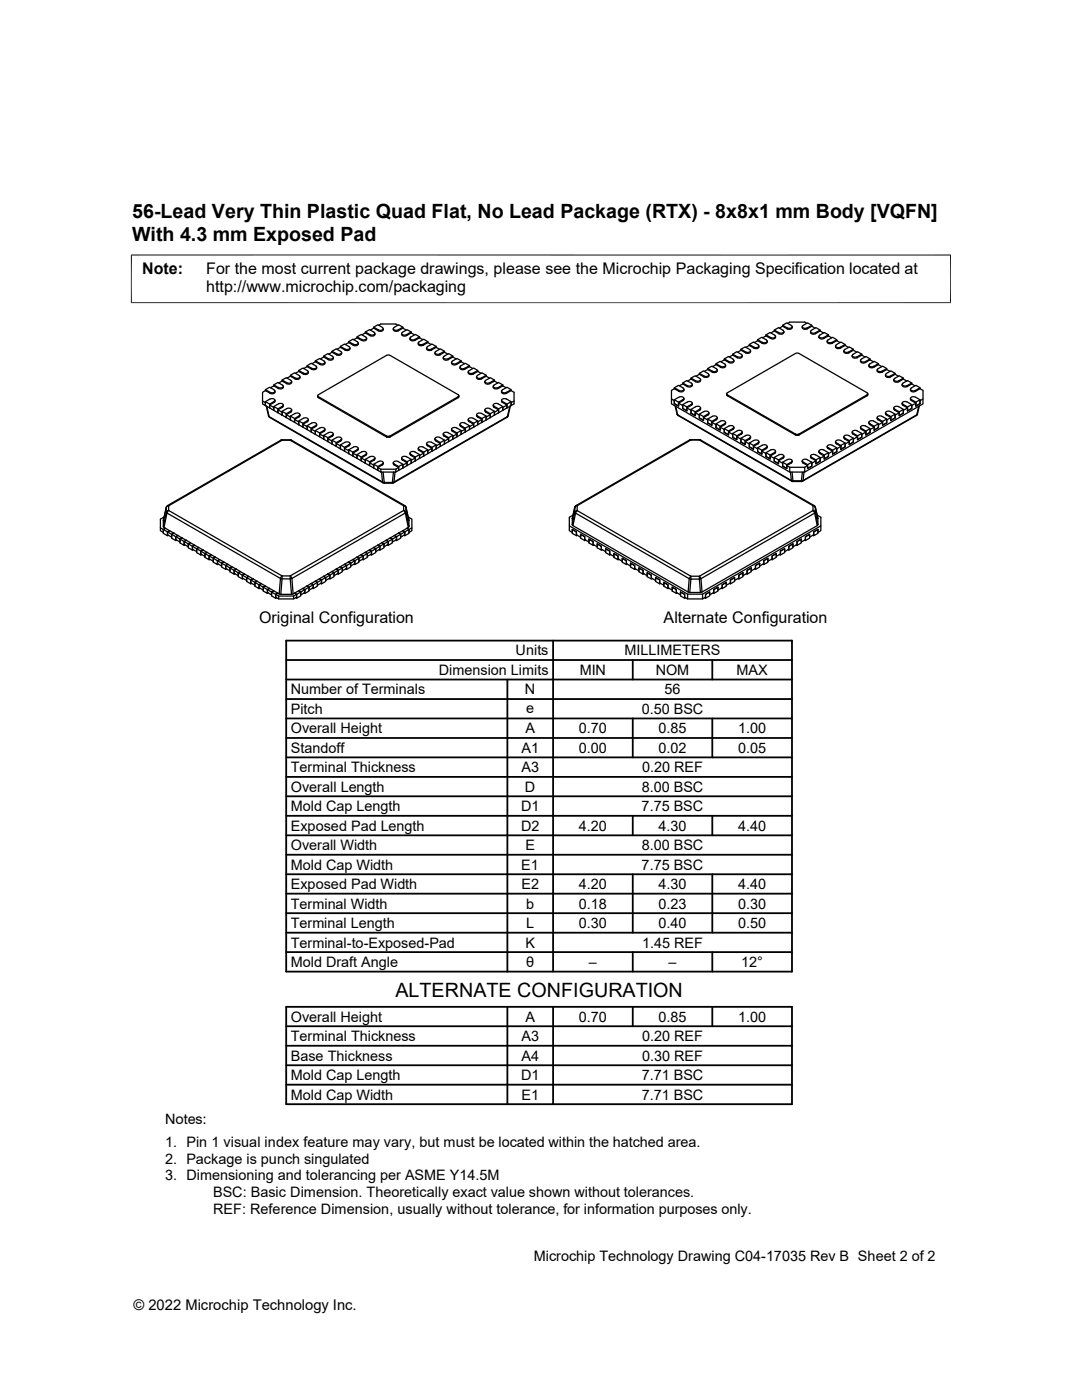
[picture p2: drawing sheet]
<svg xmlns="http://www.w3.org/2000/svg" width="216mm" height="279mm" viewBox="0 0 216 279" stroke-linecap="round" stroke-linejoin="round" font-family="sans-serif">
<g fill="none" stroke="#000" stroke-width=".25">
<path d="M53 78l.9 .5M53 77.8l.9 .5v.2M53 78l-.6 .3v1.7M53.9 79.7a.57 .57 0 0 1 .9 .3l-.1 .1M53.9 79.6l-.9 .6v.7M54.6 77v-.2l.9-.5 .9 .6a.35 .35 0 0 1 .1 .4 .35 .35 0 0 1-.5 .1l-.4-.1M54.6 76.8l.9 .5v.2l-.9-.5M54.6 77l-.6 .4M54.7 77.8a.35 .35 0 0 1 .1 .5 .35 .35 0 0 1-.5 .1l-.4-.1M54.7 77.8l-.9-.5-.8 .5v.2M54.9 79.9l-.2 .4M54.9 78.1a.6 .6 0 0 1-.4 .5 .6 .6 0 0 1-.6-.1"/>
<path d="M56.3 76.1l.9 .5M56.3 76.1l-.7 .3M56.3 76.1v-.3l.8-.4 .9 .5a.36 .36 0 0 1 .1 .5 .36 .36 0 0 1-.5 .1l-.4-.1M56.3 75.8l.9 .6v.2M56.5 77.1a.58 .58 0 0 1-.3 .5 .58 .58 0 0 1-.6-.1M58 75.1v-.2l.8-.5 .9 .5a.36 .36 0 0 1 .1 .5 .36 .36 0 0 1-.5 .1l-.4-.1M58 74.9l.9 .5v.2M58 75.1l-.7 .4M58 75.1l.9 .5M58.2 76.3a.63 .63 0 0 1-1 .3M58.2 76.1v.2M59.6 74.1l-.7 .4"/>
<path d="M59.6 74.1v-.2l.9-.5 .9 .6a.36 .36 0 0 1 0 .5 .36 .36 0 0 1-.5 0l-.4-.1M59.6 73.9l.9 .6v.2l-.9-.6M59.9 75.2a.58 .58 0 0 1-.4 .5 .58 .58 0 0 1-.6-.1M61.3 73.2v-.2l.8-.5 .9 .5a.35 .35 0 0 1 .1 .5 .35 .35 0 0 1-.5 .1l-.4-.1M61.3 73l.9 .5v.2M61.3 73.2l-.7 .4M61.3 73.2l.9 .5M61.5 74.2a.6 .6 0 0 1-.3 .5 .6 .6 0 0 1-.7-.1M62.9 72.2l-.6 .4M62.9 72.2l1 .5M62.9 72l1 .5v.2M63.2 73.3a.58 .58 0 0 1-.4 .5 .58 .58 0 0 1-.6-.1"/>
<path d="M63.4 79v.2M63.4 79.2l.1 .1M63.5 78.8l-.1 .2 .1 .1M63.5 79.2l13.7 7.8v.2l-13.7-7.8zM64.6 71.2v-.1l.8-.5 .9 .5a.35 .35 0 0 1 .1 .5 .35 .35 0 0 1-.5 .1l-.4-.1M64.6 71.1l.9 .5v.2l-.9-.6M64.6 71.2l-.7 .4M64.7 72.1a.35 .35 0 0 1 .1 .5 .35 .35 0 0 1-.5 0l-.4-.1M64.7 72.1l-.9-.6-.9 .5v.2M64.9 72.3a.6 .6 0 0 1-.4 .5 .6 .6 0 0 1-.6-.1M66.3 70.3l-.7 .4M66.3 70.3v-.2l.8-.5 .9 .5a.36 .36 0 0 1 .1 .5 .36 .36 0 0 1-.5 .1l-.4-.1"/>
<path d="M66.3 70.1l.9 .5v.2l-.9-.5M66.5 71.3a.58 .58 0 0 1-.3 .6 .58 .58 0 0 1-.7-.1M67.9 69.3l-.7 .4M67.9 69.3v-.2l.8-.4 1 .5a.36 .36 0 0 1 0 .5 .36 .36 0 0 1-.4 .1l-.4-.1M67.9 69.1l.9 .6v.2M67.9 69.3l.9 .5M68.2 70.6a.63 .63 0 0 1-1 .2M68.2 70.4v.2M69.6 68.4l-.7 .3M69.6 68.4v-.2l.8-.5 .9 .5a.36 .36 0 0 1 .1 .5 .36 .36 0 0 1-.5 .1l-.4-.1M69.6 68.4l.9 .5M69.6 68.2l.9 .5v.2"/>
<path d="M69.8 69.4a.58 .58 0 0 1-.3 .6 .58 .58 0 0 1-.6-.2M71.2 67.4l-.6 .4M71.2 67.4v-.2l.9-.5 .9 .6a.35 .35 0 0 1 .1 .5 .35 .35 0 0 1-.5 0l-.4-.1M71.2 67.2l1 .6v.1l-1-.5M71.5 68.5a.6 .6 0 0 1-.4 .5 .6 .6 0 0 1-.6-.1M72.9 66.4l-.7 .4M72.9 66.4l.9 .6M72.9 66.3l.9 .5v.2M73.2 67.5a.58 .58 0 0 1-.4 .5 .58 .58 0 0 1-.6-.1M74.6 65.5l-.7 .4M74.6 65.5v-.2l.8-.5 .9 .5a.36 .36 0 0 1 .1 .5 .36 .36 0 0 1-.5 .1l-.4-.1M74.6 65.3l.9 .5v.2l-.9-.5"/>
<path d="M74.6 66.3a.35 .35 0 0 1 .1 .5 .35 .35 0 0 1-.5 .1l-.4-.1M74.7 66.3l-1-.5-.8 .5v.1M74.8 66.5a.6 .6 0 0 1-.3 .6 .6 .6 0 0 1-.7-.1M75.6 64.9l.4-.2h3l.4 .2M76.5 65.6a.58 .58 0 0 1-.4 .5 .58 .58 0 0 1-.6-.1M77.1 70.9h.7M77.2 70.9l-13.7 7.9M77.8 70.9l13.6 7.9M78.5 65.6a.6 .6 0 0 0 .3 .5 .6 .6 0 0 0 .7-.1M78.6 65.3l.9-.5 .9 .5v.2M78.7 65.4a.35 .35 0 0 0-.1 .5 .35 .35 0 0 0 .5 0l.4-.1M80.1 66.5a.58 .58 0 0 0 .4 .6 .58 .58 0 0 0 .6-.1"/>
<path d="M80.4 65.5l.6 .4M80.4 65.3l-.9 .5v.2M80.4 65.5l-.9 .5M81.8 67.5a.6 .6 0 0 0 .4 .5 .6 .6 0 0 0 .6-.1M82 66.4l.7 .4M82 66.3l-.9 .5v.2M82 66.4v-.1l-.8-.5-.9 .5a.35 .35 0 0 0-.1 .5 .35 .35 0 0 0 .5 .1l.4-.1M82 66.4l-.9 .6M83.5 68.5a.58 .58 0 0 0 .3 .5 .58 .58 0 0 0 .6-.1M83.7 67.4l.7 .4M83.7 67.2l-.9 .6v.1M83.7 67.4v-.2l-.8-.5-.9 .6-.2 .2a.63 .63 0 0 0 1 .2"/>
<path d="M83.7 67.4l-.9 .5M85.1 69.4v.2M85.1 69.6a.63 .63 0 0 0 1 .3M85.4 68.4l.6 .3M85.4 68.2l-.9 .5v.2M85.4 68.4v-.2l-.9-.5-1 .8a.63 .63 0 0 0 .9 .2M85.4 68.4l-.9 .5M86.8 70.4a.58 .58 0 0 0 .3 .5 .58 .58 0 0 0 .7-.1M87 69.3l.7 .4M87 69.1l-.9 .6v.2M87 69.3v-.2l-.8-.4-.9 .5-.2 .2a.63 .63 0 0 0 1 .3M87 69.3l-.9 .5"/>
<path d="M88.4 71.3a.6 .6 0 0 0 .4 .6 .6 .6 0 0 0 .6-.1M88.6 71.1l.9-.5 .9 .5v.1M88.6 71.1a.35 .35 0 0 0-.1 .5 .35 .35 0 0 0 .5 .1l.4-.1M88.7 70.3l.7 .4M88.7 70.1l-.9 .5v.2l.9-.5M88.7 70.3v-.2l-.8-.5-.9 .5a.35 .35 0 0 0-.1 .5 .35 .35 0 0 0 .5 .1l.4-.1M90.1 72.3a.58 .58 0 0 0 .4 .5 .58 .58 0 0 0 .6-.1M90.3 72.1a.35 .35 0 0 0-.1 .5 .35 .35 0 0 0 .5 0l.4-.1M90.3 72.1l.9-.6 .8 .5v.2M90.4 71.2l.6 .4M90.4 71.1l-1 .5v.2M90.4 71.2l-1 .6"/>
<path d="M91.4 78.8l.2 .2-.2 .1M91.6 79l-.2 .3M91.8 73.3v.1M91.8 73.4a.63 .63 0 0 0 1 .3M92 72.2l.7 .4M92 72l-.9 .5v.2M92 72.2l-.9 .5M93.4 74.2a.58 .58 0 0 0 .4 .5 .58 .58 0 0 0 .6-.1M93.7 73.2l.6 .4M93.7 73l-.9 .5v.2M93.7 73.2v-.2l-.9-.5-.9 .5-.1 .3a.63 .63 0 0 0 1 .2M93.7 73.2l-.9 .5"/>
<path d="M95.1 75.2a.6 .6 0 0 0 .3 .5 .6 .6 0 0 0 .7-.1M95.3 74.9l.9-.5 .8 .5v.2M95.3 75a.35 .35 0 0 0-.1 .4 .35 .35 0 0 0 .5 .1l.4-.1M95.3 74.1l.7 .4M95.3 73.9l-.9 .6v.2l.9-.6M95.3 74.1v-.2l-.8-.5-.9 .6a.35 .35 0 0 0-.1 .5 .35 .35 0 0 0 .5 0l.4-.1M96.8 76.1a.58 .58 0 0 0 .3 .6 .58 .58 0 0 0 .6-.1M97 75.1l.7 .4M97 74.9l-.9 .5v.2M97 75.1l-.9 .5M98.4 77.1a.6 .6 0 0 0 .4 .5 .6 .6 0 0 0 .6-.1M98.7 76.1l.6 .3"/>
<path d="M98.7 75.8l-1 .6v.2M98.7 76.1v-.3l-.9-.4-.9 .5a.35 .35 0 0 0-.1 .5 .35 .35 0 0 0 .5 .1l.4-.1M98.7 76.1l-1 .5M100.1 78.1a.58 .58 0 0 0 .3 .5 .58 .58 0 0 0 .6-.1M100.1 79.9l.1 .4M100.3 77l.7 .4M100.3 76.8l-.9 .5v.2M100.3 77v-.2l-.8-.5-.9 .6a.36 .36 0 0 0-.1 .4 .36 .36 0 0 0 .5 .1l.4-.1M100.3 77l-.9 .5M101 79.7a.58 .58 0 0 0-.9 .3l.1 .1M101.1 79.6l.9 .6v.7l-.8 .5M102 78l.6 .3v1.7"/>
<path d="M102 77.8l-.9 .5v.2M102 78v-.2l-.8-.5-1 .5a.36 .36 0 0 0 0 .5 .36 .36 0 0 0 .4 .1l.4-.1M102 78l-.9 .5M134.6 77.6l-.6 .3v1.7M134.6 77.4l.9 .5v.2M134.6 79.8l.8 .5M134.6 77.6l.9 .5M136.2 76.4l.9 .6v.2l-.9-.6M136.2 76.6l-.6 .4M136.2 76.6v-.2l.9-.5 .9 .6a.35 .35 0 0 1 .1 .5 .35 .35 0 0 1-.5 0l-.4-.1M136.3 79.7l.2-.2a.65 .65 0 0 0-1-.3l-.9 .6v.8M136.3 77.4a.35 .35 0 0 1 .1 .5 .35 .35 0 0 1-.5 .1l-.4-.1"/>
<path d="M136.3 77.4l-.9-.5-.8 .5v.2M136.5 77.7a.6 .6 0 0 1-.4 .5 .6 .6 0 0 1-.6-.1M136.5 79.5l-.2 .4M137.9 75.6l-.7 .5M137.9 75.5l.9 .5v.2M137.9 75.6v-.1l.8-.5 .9 .5a.36 .36 0 0 1 .1 .5 .36 .36 0 0 1-.5 .1l-.4-.1M137.9 75.6l.9 .6M138.1 76.7a.58 .58 0 0 1-.3 .5 .58 .58 0 0 1-.6-.1M139.6 74.7l-.7 .4M139.6 74.5l.9 .5v.2M139.6 74.7l.9 .5M139.8 75.9a.63 .63 0 0 1-1 .3"/>
<path d="M139.8 75.8v.1M141.2 73.7l-.7 .4M141.2 73.6l.9 .5v.2l-.9-.6M141.3 74.5l-.9-.5-.8 .5v.2M141.3 74.6a.35 .35 0 0 1 .1 .5 .35 .35 0 0 1-.5 0l-.4-.1M141.5 74.8a.58 .58 0 0 1-.4 .5 .58 .58 0 0 1-.6-.1M142.9 72.8l-.7 .4M142.9 72.6l.9 .5v.2l-.9-.5M142.9 72.8v-.2l.8-.5 .9 .5a.35 .35 0 0 1 .1 .5 .35 .35 0 0 1-.5 .1l-.4-.1M142.9 73.6a.35 .35 0 0 1 .1 .5 .35 .35 0 0 1-.5 .1l-.4-.1M143 73.6l-1-.5-.8 .5v.1M143.1 73.8a.6 .6 0 0 1-.3 .6 .6 .6 0 0 1-.7-.1"/>
<path d="M144.5 71.8l-.6 .4M144.5 71.6l1 .6v.1M144.5 71.8v-.2l.9-.5 .9 .6a.37 .37 0 0 1 0 .5 .37 .37 0 0 1-.4 .1l-.4-.1M144.5 71.8l1 .5M144.8 72.9a.58 .58 0 0 1-.4 .5 .58 .58 0 0 1-.6-.1M145 78.6v.2M145 78.8l.1 .2M145.1 78.8l-.1-.2 .1-.2 13.6-7.9h.5l13.8 7.9 .2 .2-.2 .2M145.1 78.8l13.6 7.8v.2l-13.6-7.8zM146.2 70.9l-.7 .3M146.2 70.7l.9 .5v.2M146.2 70.9v-.2l.8-.5 .9 .5a.35 .35 0 0 1 .1 .5 .35 .35 0 0 1-.5 .1l-.4-.1"/>
<path d="M146.2 70.9l.9 .5M146.4 72.1a.63 .63 0 0 1-.9 .2M146.5 71.9v.2M147.8 69.9l-.6 .4M147.8 69.7l1 .5v.2M147.8 69.9v-.2l.9-.5 .9 .6a.36 .36 0 0 1 .1 .5 .36 .36 0 0 1-.5 0l-.4-.1M147.8 69.9l1 .5M148.1 71a.58 .58 0 0 1-.3 .5 .58 .58 0 0 1-.7-.1M149.5 68.9l-.7 .4M149.5 68.7l.9 .6v.2M149.5 68.9v-.2l.8-.4 1 .5a.36 .36 0 0 1 0 .5 .36 .36 0 0 1-.4 .1l-.4-.1M149.5 68.9l.9 .6"/>
<path d="M149.8 70a.6 .6 0 0 1-.4 .5 .6 .6 0 0 1-.6-.1M151.2 68l-.7 .4M151.2 67.8l.9 .5v.2l-.9-.5M151.4 69a.58 .58 0 0 1-.3 .6 .58 .58 0 0 1-.6-.1M152.8 67l-.6 .4M152.8 66.8l1 .6v.1l-1-.5M152.8 67v-.2l.9-.4 .9 .5a.35 .35 0 0 1 .1 .5 .35 .35 0 0 1-.5 .1l-.4-.1M152.9 67.8a.35 .35 0 0 1 .1 .5 .35 .35 0 0 1-.5 .1l-.4-.1M152.9 67.8l-.9-.5-.8 .5v.2M153.1 68.1a.6 .6 0 0 1-.4 .5 .6 .6 0 0 1-.6-.1M154.5 66.1l-.7 .3M154.5 66.1l.9 .5"/>
<path d="M154.5 65.9l.9 .5v.2M154.7 67.1a.58 .58 0 0 1-.3 .6 .58 .58 0 0 1-.6-.2M156.2 65.1l-.7 .4M156.2 64.9l.9 .5v.2l-.9-.5M156.2 65.1v-.2l.8-.5 .9 .6a.35 .35 0 0 1 .1 .4 .35 .35 0 0 1-.5 .1l-.4-.1M156.2 65.9a.35 .35 0 0 1 .1 .5 .35 .35 0 0 1-.5 .1l-.4-.1M156.3 65.9l-1-.5-.8 .5v.2M156.4 66.4a.63 .63 0 0 1-1 .2M156.4 66.2v.2M157.2 64.5l.4-.2h3l.4 .2M158.1 65.2a.58 .58 0 0 1-.4 .5 .58 .58 0 0 1-.6-.1M160.1 65.2a.6 .6 0 0 0 .3 .5 .6 .6 0 0 0 .7-.1"/>
<path d="M161.7 66.2a.58 .58 0 0 0 .4 .5 .58 .58 0 0 0 .6-.1M161.9 65.9l.9-.5 .8 .5v.2M161.9 65.9l-.2 .3a.63 .63 0 0 0 1 .2M162 64.9l-.9 .5v.2l.9-.5M162 65.1v-.2l-.9-.5-.9 .6-.1 .2a.63 .63 0 0 0 1 .2M162 65.1l.6 .4M163.4 67.1v.2M163.4 67.3a.63 .63 0 0 0 1 .2M163.6 65.9l-.9 .5v.2M163.6 66.1l-.9 .5M163.6 66.1l.7 .3M165.1 68.1a.58 .58 0 0 0 .3 .5 .58 .58 0 0 0 .6-.1"/>
<path d="M165.3 66.8l-.9 .6v.1M165.3 67v-.2l-.8-.4-.9 .5-.2 .2a.63 .63 0 0 0 1 .3M165.3 67l-.9 .5M165.3 67l.7 .4M166.7 69a.6 .6 0 0 0 .4 .6 .6 .6 0 0 0 .6-.1M166.9 68.8l.9-.5 .8 .4v.2M166.9 68.8l-.2 .2a.63 .63 0 0 0 1 .3M167 67.8l-.9 .5v.2l.9-.5M167 68v-.2l-.9-.5-.9 .5a.35 .35 0 0 0-.1 .5 .35 .35 0 0 0 .5 .1l.4-.1M167 68l.6 .4M168.4 70a.58 .58 0 0 0 .3 .5 .58 .58 0 0 0 .7-.1M168.6 68.7l-.9 .6v.2"/>
<path d="M168.6 68.9l.7 .4M168.6 68.9l-.9 .6M170 71a.6 .6 0 0 0 .4 .5 .6 .6 0 0 0 .6-.1M170.3 69.9l.7 .4M170.3 69.7l-.9 .5v.2M170.3 69.9v-.2l-.8-.5-1.1 .8a.63 .63 0 0 0 1 .2M170.3 69.9l-.9 .5M171.7 71.9a.58 .58 0 0 0 .4 .6 .58 .58 0 0 0 .6-.2M172 70.9l.6 .3M172 70.7l-1 .5v.2M172 70.9v-.2l-.9-.5-.9 .5a.36 .36 0 0 0-.1 .5 .36 .36 0 0 0 .5 .1l.4-.1M172 70.9l-1 .5"/>
<path d="M173.2 78.6l-.2 .4M173.4 72.9v.2M173.4 73.1a.63 .63 0 0 0 .9 .2M173.6 71.8l.7 .4M173.6 71.6l-.9 .6v.1M173.6 71.8v-.2l-.8-.5-.9 .6a.36 .36 0 0 0-.1 .5 .36 .36 0 0 0 .5 .1l.4-.1M173.6 71.8l-.9 .5M175 73.8a.58 .58 0 0 0 .4 .6 .58 .58 0 0 0 .6-.1M175.3 72.8l.6 .4M175.3 72.6l-1 .5v.2M175.3 72.8v-.2l-.9-.5-.9 .5a.36 .36 0 0 0 0 .5 .36 .36 0 0 0 .4 .1l.4-.1M175.3 72.8l-1 .5"/>
<path d="M176.7 74.8a.6 .6 0 0 0 .3 .5 .6 .6 0 0 0 .7-.1M176.8 74.5l1-.5 .8 .5v.2M176.9 74.6a.35 .35 0 0 0-.1 .5 .35 .35 0 0 0 .5 0l.4-.1M176.9 73.7l.7 .4M176.9 73.6l-.9 .5v.2l.9-.6M176.9 73.7v-.1l-.8-.5-.9 .5a.35 .35 0 0 0-.1 .5 .35 .35 0 0 0 .5 .1l.4-.1M178.4 75.8a.58 .58 0 0 0 .3 .5 .58 .58 0 0 0 .6-.1M178.6 74.7l.7 .4M178.6 74.5l-.9 .5v.2M178.6 74.7l-.9 .5M180 76.7v.2M180 76.9a.63 .63 0 0 0 1 .2"/>
<path d="M180.3 75.6l.6 .5M180.3 75.5l-1 .5v.2M180.3 75.6v-.1l-.9-.5-.9 .5a.35 .35 0 0 0-.1 .5 .35 .35 0 0 0 .5 .1l.4-.1M180.3 75.6l-1 .6M181.7 77.7a.58 .58 0 0 0 .3 .5 .58 .58 0 0 0 .6-.1M181.7 79.5l.1 .4M181.8 79.9v-.2l1 .6M181.8 77.4l1-.5 .8 .5v.2M181.8 77.4a.35 .35 0 0 0 0 .5 .35 .35 0 0 0 .4 .1l.4-.1M181.8 79.9l1 .6v.5M181.9 76.6l.7 .4M181.9 76.4l-.9 .6v.2l.9-.6"/>
<path d="M181.9 76.6v-.2l-.8-.5-.9 .6a.36 .36 0 0 0-.1 .5 .36 .36 0 0 0 .5 0l.4-.1M182.6 79.3a.58 .58 0 0 0-.9 .3l.1 .1M182.7 79.2l.9 .6v.8l-.8 .4M183.6 77.6l.6 .3v1.7M183.6 79.8l-.8 .5v.7M183.6 77.4l-.9 .5v.2l.9-.5M52.4 80l.6 .3v.6l-.6-.3zM53 80.9l.8 .5v-.8l.9-.5v.2l-.9 .5v.6l.8 .5M53 80.2l.8 .4M53.1 81l.5 2M53.2 81.1l.5 2 22.6 13.1M53.6 83l.2 .3z"/>
<path d="M53.8 83.3l22.6 13.1M53.8 80.8l.8 .5v.6M54.6 81.1l.9 .5M55.5 81.8l.8 .5v.5M55.5 80.6l-.9 .5v.8M55.6 80.6a.57 .57 0 0 1 .9 .3l-.1 .2M56 87.8l-22.6 13.1M56.3 87.8h-.3M56.3 82.1l.8 .5M56.3 87.8h1.6M56.4 81.3l-.9 .5v.6l.8 .4M56.4 81.3v-.2l-.9 .5v.8l-.9-.5"/>
<path d="M56.5 80.8l-.1 .5M57.1 82.8l.9 .4v.6M57.9 87.9h-1.6l-22.6 13v1M57.9 87.8v.1M57.9 87.9l22.6 13M57.9 87.8h.2M58 83l.8 .5M58 82l.2-.2a.63 .63 0 0 0-1-.2l-.9 .5v.7M58 82.2v-.2l-.9 .6v.7l-.8-.5M58 82.2l-.9 .6v.5l.9 .5M58.1 87.8l-.2 .1M58.1 87.8l22.7 13.1"/>
<path d="M58.2 82l-.2 .2M58.2 81.8v.2M58.8 83.7l.8 .5v.6M59.6 84l.9 .5M59.7 83l.2-.2a.67 .67 0 0 0-1-.3l-.9 .5v.8M59.7 83.2v-.2l-.9 .5v.8l-.8-.5M59.7 83.2l-.9 .5v.6l.8 .5M59.9 82.8l-.2 .4M60.5 84.7l.8 .5v.5M61.3 85l.8 .4M61.3 83.9l.2-.2a.63 .63 0 0 0-1-.2l-.9 .5v.8M61.4 84.1l-.9 .6v.6l.8 .4"/>
<path d="M61.4 84.1v-.2l-.9 .6v.8l-.9-.5M61.5 83.7l-.2 .4M62.1 85.6l.8 .5v.6M62.9 86.7l.9 .5v-.8l.9-.5v.2l-.9 .5v.6l.8 .5M62.9 85.9l.9 .5M63 85.1l-.9 .5v.6l.8 .5M63 84.9l.2-.2a.65 .65 0 0 0-1-.3l-.9 .6v.7M63 85.1v-.2l-.9 .5v.8l-.8-.5M63.2 84.7l-.2 .4M63.8 86.6l.8 .5v.6M64.6 86.9l.8 .5M64.7 85.9l.1-.3a.65 .65 0 0 0-.9-.2l-1 .5v.8"/>
<path d="M64.9 85.6l-.2 .5M65.4 87.5l.9 .5v.6M65.5 86.4l-.9 .5v.8M65.5 86.4a.57 .57 0 0 1 1 .3l-.2 .1M66.3 88.6l.8 .5v-.8l.9-.5v.2l-.9 .5v.6l.8 .5M66.3 87.8l.8 .5M66.3 87l-.9 .5v.6l.9 .5M66.3 87v-.2l-.9 .6v.7l-.8-.4M66.5 86.6l-.2 .4M67.1 88.5l.8 .5v.6M67.9 88.8l.8 .5M68 87.8l.2-.3a.63 .63 0 0 0-1-.2l-.9 .5v.8"/>
<path d="M68.2 87.7l-.2 .3M68.2 87.5v.2M68.7 89.5l.9 .5v.5M68.8 88.3l-.9 .5v.8M68.9 88.3a.57 .57 0 0 1 .9 .3l-.1 .2M69.6 89.8l.8 .4M69.7 88.9v-.1l-1 .5v.7l-.8-.4M69.7 88.9l-1 .6v.5l.9 .5M69.8 88.5l-.1 .4M70.4 90.4l.8 .5v.6M71.2 91.5l.9 .5v-.8l.9-.5v.2l-.9 .5v.6l.8 .5M71.2 90.7l.9 .5"/>
<path d="M71.3 89.7l.2-.2a.63 .63 0 0 0-1-.3l-.9 .6v.7M71.3 89.9l-.9 .5v.6l.8 .5M71.3 89.9v-.2l-.9 .5v.8l-.8-.5M71.5 89.5l-.2 .4M72.1 91.4l.8 .5v.6M72.2 90.2l-1 .5v.8M72.2 90.2a.57 .57 0 0 1 .9 .3l-.1 .2M72.9 92.5l.8 .4v-.7l1-.6v.2l-1 .6v.5l.9 .5M72.9 91.7l.8 .5M73.2 90.4l-.2 .4M73.7 92.4l.9 .4v.6M73.8 91.2a.58 .58 0 0 1 1 .3l-.2 .1"/>
<path d="M73.8 91.1l-.9 .6v.8M74.6 92.6l.8 .5M74.8 91.4l-.2 .4M75.5 92.1l-.9 .5v.8M75.5 92.1a.57 .57 0 0 1 1 .3l-.2 .2M76 94.2h3M76 93.6h3M76.1 94.2l.2 2M76.3 92.8v-.2l-.9 .5v.8l-.8-.5M76.3 92.8l-.9 .5v.6l.6 .3v-.6l-.6-.3M76.3 96.2l.4 .1M76.3 96.2l.4 .2"/>
<path d="M76.5 94.2l.2 2.1M76.5 92.4l-.2 .4M76.7 96.3v.1M76.7 96.4h1.6M77.1 87.2h.7M77.1 87h.7M77.8 87l13.6-7.8v.2l-13.6 7.8zM78.5 92.4l.2 .4M78.5 94.2l-.2 2.2M78.6 96.2l-1.9 .1M78.6 96.2l-.3 .2M78.7 92.6a.35 .35 0 0 1-.1-.5 .35 .35 0 0 1 .5-.1l1.3 .6v.8l-.9 .5"/>
<path d="M78.8 94.2l-.2 2M79.5 93.1l-.9-.5v.2l.9 .5v.6M79.5 93.3l-.5 .3v.6l.5-.3M80.1 91.4l.2 .4M80.3 91.8l.9 .6v.5M80.3 91.8v-.2l.9 .6M80.4 92.6l-.9 .5v.8M81.1 91.2a.58 .58 0 0 0-.9 .3l.1 .1M81.1 91.1l.9 .6v.8l-.8 .4M81.2 92.4l-.8 .4v.6l.8-.5M81.8 90.4l.2 .4M82 90.7a.35 .35 0 0 1-.1-.5 .35 .35 0 0 1 .5-.1l1.3 .6v.8l-.8 .5"/>
<path d="M82 91.7l-.8 .5v.7M82.9 91.4l-.9 .5v.6l.9-.5M82.9 91.2l-.9-.5v.2l.9 .5v.6M83.5 89.5l.1 .4M83.6 89.7a.35 .35 0 0 1-.1-.5 .35 .35 0 0 1 .5-.1l1.4 .7v.7l-.9 .5M83.6 89.9l.9 .5v.6M83.6 89.9v-.2l.9 .5M83.7 90.7l-.8 .5v.8M84.5 90.4l-.8 .5v.6l.8-.5M85.1 88.5v.2M85.1 88.7l.2 .2M85.3 88.9l.9 .6v.5"/>
<path d="M85.3 88.9v-.1l.9 .5M85.4 89.8l-.9 .4v.8M86.1 88.3a.58 .58 0 0 0-.9 .3l.1 .2M86.1 88.3l.9 .5v.8l-.8 .4M86.2 89.5l-.8 .5v.5l.8-.5M86.8 87.5l.2 .5M87 88.8l-.8 .5v.7M87.8 87.3a.58 .58 0 0 0-1 .3l.2 .2M87.8 87.3l.9 .5v.8l-.8 .5M87.9 88.5l-.9 .5v.6l.9-.5M87.9 88.3l-.9-.5v.2l.9 .5v.6M88.4 86.6l.2 .4"/>
<path d="M88.6 86.8a.35 .35 0 0 1-.1-.5 .35 .35 0 0 1 .5 0l1.4 .6v.8l-.9 .4M88.7 87.8l-.8 .5v.8M89.5 87.5l-.8 .5v.6l.8-.5M89.5 87.4l-.9-.6v.2l.9 .5v.6M90.1 85.6l.2 .5M90.3 85.9a.35 .35 0 0 1-.1-.5 .35 .35 0 0 1 .5-.1l.4 .1 .9 .5v.8l-.8 .5M90.3 86.1l.9 .5v.6M90.3 86.1v-.2l.9 .5M90.4 86.9l-.9 .5v.7M91.2 86.6l-.8 .5v.6l.8-.5M91.8 84.7v.2M91.8 84.9l.1 .2"/>
<path d="M91.9 85.1l.9 .5v.6M91.9 85.1v-.2l.9 .5M91.9 84.9a.35 .35 0 0 1 0-.5 .35 .35 0 0 1 .5-.1l1.3 .7v.7l-.9 .5M92 85.9l-.8 .5v.8M92.8 85.6l-.8 .5v.6l.8-.5M93.4 83.7l.2 .4M93.6 84.1v-.2l.9 .6M93.6 84.1l.9 .6v.6M93.7 85l-.9 .4v.8M94.4 83.5a.58 .58 0 0 0-.9 .3l.1 .1M94.4 83.5l.9 .5v.8l-.8 .5M94.5 84.7l-.8 .5v.5l.8-.4"/>
<path d="M95.1 82.8l.2 .4M95.3 83a.35 .35 0 0 1-.1-.5 .35 .35 0 0 1 .5-.1l.4 .1 .9 .5v.8l-.8 .5M95.3 84l-.8 .5v.8M96.2 83.7l-.9 .5v.6l.9-.5M96.2 83.5l-1-.5v.2l1 .5v.6M96.8 81.8l.1 .4M96.9 82a.35 .35 0 0 1-.1-.5 .35 .35 0 0 1 .5-.1l1.4 .7v.7l-.9 .5M96.9 82.2l.9 .6v.5M96.9 82.2v-.2l.9 .6M97 83l-.8 .5v.8M97.8 82.8l-.8 .4v.6l.8-.5M98.4 80.8l.2 .5"/>
<path d="M98.6 81.3v-.2l.9 .5M98.6 81.3l.9 .5v.6M98.6 81.1a.35 .35 0 0 1-.1-.5 .35 .35 0 0 1 .5-.1l1.3 .6v.8l-.8 .5M98.7 82.1l-.9 .5v.7M99.5 81.8l-.8 .5v.5l.8-.4M100.2 80.3v-.2l1 .5M100.2 80.3l1 .5v.6M100.3 81.1l-.8 .5v.8M101.2 80.8l-.9 .5v.6l.9-.5M101.2 83.3l-22.7 13.1M101.2 83.1l-22.6 13.1M101.2 83.1v.2"/>
<path d="M101.4 83l-.2 .3M101.4 83l-.2 .1M101.7 81.1l-.5 2M101.8 81l-.4 2M102 80.2l-.8 .4v.8M102 80.3l.6-.3v.6l-.6 .3zM134.6 80.6l.8 .4v-.7l.9-.6v.2l-.9 .6v.5zM134.6 80.6v-.6l-.6-.4v1l23.6 13.6v-.9l-.6-.4M134.7 81l.4 1.6M134.8 81.1l.4 1.7 22.7 13.1M135.1 82.6l.2 .3M135.3 82.9l22.7 13.1"/>
<path d="M135.4 80.5l.8 .4v.6M136.2 80.8l.9 .4M137.1 81.4l.8 .5v.6M137.1 80.2l-.9 .6v.7M137.2 80.2a.57 .57 0 0 1 .9 .3l-.1 .2M137.6 87.8l-22.7 13.1M137.6 87.8l.3-.1zM137.9 87.7h1.7M137.9 82.5l.8 .5v-.8l.9-.5v.2l-.9 .5v.6zM137.9 81.7l.8 .5M138 80.9l-.9 .5v.6l-.9-.5M138 80.9v-.2l-.9 .5v.8l-.9-.5"/>
<path d="M138.1 80.5l-.1 .4M138.7 82.4l.9 .4v.6M139.6 87.7v.1M139.6 87.7l.2 .1M139.6 87.8l22.6 13.1M139.6 82.7l.8 .4M139.6 87.8h-1.7l-22.7 13.1v1M139.6 81.6l.2-.2a.63 .63 0 0 0-1-.2l-.9 .5v.8M139.8 87.8h-.2M139.8 87.8l22.7 13.1M139.8 81.6l-.2 .2M139.8 81.4v.2"/>
<path d="M140.4 83.3l.8 .5v.6M140.5 82.1l-.9 .6v.7M140.5 82.1a.58 .58 0 0 1 .9 .4l-.1 .1M141.2 84.4l.8 .5v-.8l1-.5v.2l-1 .5v.6zM141.2 83.6l.8 .5M141.3 82.8l-.9 .5v.6l-.8-.5M141.3 82.8v-.2l-.9 .5v.8l-.8-.5M141.5 82.4l-.2 .4M142 84.3l.9 .5v.5M142.9 85.3l.8 .5v-.7l.9-.6v.2l-.9 .6v.5zM142.9 84.6l.8 .5M142.9 83.6l.2-.3a.63 .63 0 0 0-1-.2l-.9 .5v.8"/>
<path d="M143.1 83.3l-.2 .5M143.7 85.3l.8 .4v.6M143.8 84.1l-.9 .5v.7M143.8 84.1a.57 .57 0 0 1 1 .3l-.2 .1M144.5 85.5l.9 .5M144.8 84.3l-.2 .4M145.4 86.2l.8 .5v.6M146.2 86.5l.8 .5M146.3 85.5l.1-.2a.65 .65 0 0 0-.9-.3l-1 .5v.8M146.3 85.7v-.2l-.9 .5v.8l-.9-.5M146.3 85.7l-.9 .5v.6l-.9-.5M146.4 85.4l-.1 .3"/>
<path d="M146.5 85.3v.1M147 87.2l.8 .5v.5M147.8 87.5l.9 .4M147.9 86.4a.35 .35 0 0 0 .1-.4 .35 .35 0 0 0-.5-.1l-1.3 .6v.8M147.9 86.6l-.9 .6v.5l-.8-.4M147.9 86.6v-.2l-.9 .6v.7l-.8-.4M148.1 86.2l-.2 .4M148.7 88.1l.8 .5v.6M149.5 88.4l.8 .5M149.6 87.4l.2-.2a.63 .63 0 0 0-1-.3l-1 .6v.7M149.6 87.6v-.2l-.9 .5v.8l-.9-.5M149.6 87.6l-.9 .5v.6l-.9-.5"/>
<path d="M149.8 87.2l-.2 .4M150.3 89.1l.9 .5v.5M151.2 90.1l.8 .5v-.7l.9-.6v.2l-.9 .5v.6zM151.2 89.4l.8 .5M151.3 88.6l-1 .5v.6l-.8-.5M151.3 88.4l.1-.3a.67 .67 0 0 0-1-.2l-.9 .5v.8M151.3 88.6v-.2l-1 .5v.8l-.8-.5M151.4 88.1l-.1 .5M152 90l.8 .5v.6M152.8 90.3l.9 .5M152.9 89.3l.2-.2a.63 .63 0 0 0-1-.2l-.9 .5v.7M153.1 89.1l-.2 .4"/>
<path d="M153.7 91l.8 .5v.6M153.8 89.8l-1 .5v.8M153.8 89.8a.57 .57 0 0 1 .9 .3l-.1 .2M154.5 91.3l.8 .5M154.6 90.5v-.2l-.9 .5v.8l-.9-.5M154.6 90.5l-.9 .5v.6l-.9-.5M154.7 90l-.1 .5M155.3 92l.9 .5v.5M155.4 90.8a.57 .57 0 0 1 1 .3l-.2 .1M155.4 90.8l-.9 .5v.8M156.2 92.2l.8 .5M156.3 91.4v-.2l-1 .6v.7l-.8-.4"/>
<path d="M156.3 91.4l-1 .6v.5l-.8-.4M156.4 91.2l-.2 .2M156.4 91v.2M157.6 94.2h3M157.6 93.3h3M157.7 94.2l.2 1.7M157.9 92.4l-.9 .5v.6l-.8-.5M157.9 92.2l.2-.2a.65 .65 0 0 0-1-.3l-.9 .5v.8M157.9 95.9h.3M157.9 95.9l.1 .1M157.9 92.4v-.2l-.9 .5v.8l-.8-.5M158 96l.2 .1"/>
<path d="M158.1 94.2l.1 1.7M158.1 92l-.2 .4M158.2 95.9v.2M158.2 96.1h1.7M158.7 86.6h.7M158.7 86.8h.7M159.4 86.6l13.6-7.8v.2l-13.6 7.8zM160.1 92l.2 .4M160.1 94.2l-.2 1.9M160.1 96l-.2 .1M160.2 95.9h-2M160.2 95.9l-.1 .1"/>
<path d="M160.2 92.4v-.2l.9 .5M160.2 92.4l.9 .5v.6M160.3 92.2a.35 .35 0 0 1-.1-.5 .35 .35 0 0 1 .5-.1l1.3 .6v.8l-.9 .5M160.4 94.2l-.1 1.7M161.7 91l.2 .4M161.9 91.4v-.2l.9 .6M161.9 91.4l.9 .6v.5M162 92.2l-.9 .5v.8M162.7 90.8a.58 .58 0 0 0-.9 .3l.1 .1M162.7 90.8l.9 .5v.8l-.8 .4M162.8 92l-.8 .5v.5l-.9 .5M163.4 90v.2"/>
<path d="M163.4 90.2l.2 .3M163.6 90.5l.9 .5v.6M163.6 90.5v-.2l.9 .5M163.6 90.3a.35 .35 0 0 1-.1-.5 .35 .35 0 0 1 .5-.1l1.3 .6v.8l-.8 .5M163.6 91.3l-.8 .5v.7M164.5 91l-.9 .5v.6l-.8 .4M165.1 89.1l.1 .4M165.2 89.5l.9 .5v.6M165.2 89.5v-.2l.9 .6M165.3 90.3l-.8 .5v.8M166 88.9a.58 .58 0 0 0-.9 .3l.1 .1M166.1 88.9l.9 .5v.7l-.9 .5"/>
<path d="M166.1 90l-.8 .5v.6l-.8 .5M166.7 88.1l.2 .5M166.9 88.4a.35 .35 0 0 1-.1-.5 .35 .35 0 0 1 .5-.1l1.3 .6v.8l-.8 .5M167 89.4l-.9 .5v.7M167.8 89.1l-.8 .5v.5l-.9 .5M167.8 88.9l-.9-.5v.2l.9 .5v.6M168.4 87.2l.2 .4M168.6 87.6v-.2l.9 .5M168.6 87.4a.35 .35 0 0 1-.1-.5 .35 .35 0 0 1 .5-.1l1.3 .7v.7l-.8 .5M168.6 87.6l.9 .5v.6M168.6 88.4l-.8 .5v.8M169.5 88.1l-.9 .5v.6l-.8 .5"/>
<path d="M170 86.2l.2 .4M170.2 86.6l.9 .6v.5M170.2 86.6v-.2l.9 .6M170.2 86.4a.35 .35 0 0 1-.1-.4 .35 .35 0 0 1 .5-.1l1.4 .6v.8l-.9 .4M170.3 87.5l-.8 .4v.8M171.1 87.2l-.8 .5v.5l-.8 .5M171.7 85.3l.2 .4M171.9 85.7v-.2l.9 .5M171.9 85.5a.35 .35 0 0 1-.1-.5 .35 .35 0 0 1 .5-.1l.4 .1 .9 .5v.8l-.8 .5M171.9 85.7l.9 .5v.6M172 86.5l-.9 .5v.7M172.8 86.2l-.8 .5v.6l-.9 .4"/>
<path d="M173.4 84.3v.2M173.4 84.5l.1 .2M173.5 84.5a.35 .35 0 0 1 0-.5 .35 .35 0 0 1 .4-.1l1.4 .7v.7l-.9 .5M173.6 85.5l-.8 .5v.8M174.4 85.3l-.8 .4v.6l-.8 .5M174.4 85.1l-.9-.6v.2l.9 .6v.5M175 83.3l.2 .5M175.2 83.8l.9 .5v.6M175.2 83.8v-.2l.9 .5M175.3 84.6l-.9 .5v.7M176 83.1a.58 .58 0 0 0-1 .3l.2 .2M176 83.1l.9 .5v.8l-.8 .5"/>
<path d="M176.1 84.3l-.8 .5v.5l-.9 .5M176.7 82.4l.2 .4M176.9 83.6l-.8 .5v.8M177.7 82.1a.58 .58 0 0 0-1 .4l.2 .1M177.7 82.1l.9 .6v.7l-.8 .5M177.8 83.3l-.9 .5v.6l-.8 .5M177.8 83.1l-1-.5v.2l1 .5v.6M178.4 81.4l.1 .4M178.5 81.6a.35 .35 0 0 1-.1-.4 .35 .35 0 0 1 .5-.1l1.4 .6v.8l-.9 .5M178.6 82.7l-.8 .4v.8M179.4 82.4l-.8 .4v.6l-.8 .5M179.4 82.2l-.9-.5v.2l.9 .5v.6"/>
<path d="M180 80.5v.1M180 80.6l.2 .3M180.2 80.9v-.2l.9 .5M180.2 80.9l.9 .5v.6M180.3 81.7l-.9 .5v.8M181 80.2a.58 .58 0 0 0-1 .3l.2 .2M181 80.2l.9 .6v.7l-.8 .5M181.1 81.4l-.8 .5v.6l-.9 .5M181.9 80.8l-.8 .4v.8M182.8 80.5l-.9 .4v.6l-.8 .5M182.8 81l.8-.4v-.6l.6-.4v1l-23.6 13.6v-.9l.5-.4M182.8 82.9l-22.7 13.1"/>
<path d="M182.9 82.8l.1-.2-.2 .3M182.9 82.8l-22.6 13.1M182.9 82.8l-.1 .1M183.3 81.1l-.4 1.7M183.4 81l-.3 1.6M32.6 105.1l.1 .2M32.6 103.8v1.3M32.7 103.2l-.1 .1h.1l-.7 .3v1.7M33.2 101.3v.9l-.6 2.9M33.2 101.2l-.6 2.7M33.3 102.4l22.7 13M33.3 102.4l-.6 2.9 .3 .1-.4 .3-.6-.4v.6l.6 .4v-.6l.4-.3 .8 .5"/>
<path d="M33.4 100.9l-.2 .4M33.4 100.9h.3l-.5 .4M33.6 106.8l-.2 .1M33.7 101.9l22.6 13M33.7 101.9a.31 .31 0 0 0-.4 .1 .31 .31 0 0 0 0 .4M33.7 101.9l-.4 .5M33.8 105.9l.9 .5M33.8 105.9l-.4 .3v.5l.8 .5v-.6l.5-.2M33.8 105.9l-.4 .3v.7l-.8-.5v-.7l1.6 .9 .5-.2M34.7 106.4l1.6 1-.4 .2-1.7-1v.8l.9 .5v-.8l.4-.2-.4 .2v.6l.8 .5v-.6l.4-.2 .9 .4M35.2 107.8l-.1 .1M35.9 107.6l1.7 .9 .4-.2-.8-.5-.5 .3v.7l-.8-.4z"/>
<path d="M36.9 108.7l-.2 .1M37.2 107.8l-.5 .3v.5l.9 .5v-.6l.4-.2 .8 .5M37.6 108.5l1.6 1 .4-.2-.8-.5-.4 .2v.8l-.8-.5zM38.6 109.7l-.2 .1M38.8 108.8l-.4 .2v.6l.8 .5v-.6l.4-.2 .9 .4M40.2 110.7l-.1 .1M40.5 109.7l.8 .5M40.5 109.7l-.4 .3v.8l-.9-.5v-.8l1.7 1 .4-.3M40.5 109.7l-.4 .3v.6l.8 .4v-.5l.4-.3M40.9 110.5l1.7 .9 .4-.2-.9-.5-.4 .3v.7l-.8-.5zM41.3 110.2l.8 .5M41.9 111.6l-.2 .1"/>
<path d="M42.1 110.7l-.4 .3v.5l.9 .5v-.6l.4-.2 .8 .5M42.6 111.4l1.6 1 .4-.3-.8-.4-.4 .2v.8l-.8-.5zM43.6 112.6l-.2 .1M43.8 111.7l-.4 .2v.6l.8 .5v-.6l.4-.3 .9 .5M44.2 112.4l1.7 .9 .4-.2-.8-.5-.5 .3v.7l-.8-.4zM45.2 113.5l-.2 .1M45.5 112.6l-.5 .3v.6l.9 .4v-.6l.4-.2 .8 .5M45.9 113.3l1.6 1 .5-.2-.5 .2v.6l-.8-.5v-.6l.4-.2-.4 .2v.8l-.8-.5zM46.9 114.5l-.2 .1M47.1 113.6l1.7 1M47.5 114.3l1.7 1 .4-.3-.8-.4-.4 .2v.7l-.9-.4zM48.5 115.5h-.1"/>
<path d="M48.8 114.6l-.4 .2v.6l.8 .4v-.5l.4-.3 .9 .5M49.2 115.3l1.7 .9 .4-.2-.8-.5-.5 .2v.8l-.8-.5zM50.2 116.4l-.2 .1M50.5 115.5l-.5 .2v.6l.9 .5v-.6l.4-.2 .8 .5M50.9 116.2l1.6 1 .4-.3-.8-.4-.4 .2v.8l-.8-.5zM51.9 117.4l-.2 .1M52.1 116.5l-.4 .2v.6l.8 .5v-.6l.4-.3 .9 .5M52.5 117.2l1.7 1 .4-.3-.8-.5-.4 .3v.7l-.9-.4zM53.5 118.3l-.1 .1M53.8 117.4l-.4 .3v.5l.8 .5v-.5l.4-.3 .8 .5M54.2 118.2l1.4 .8v.5l-.6-.3v-.6l.4-.2-.4 .2v.8l-.8-.5zM55.2 119.3l-.2 .1"/>
<path d="M55.4 118.4l.3 .1M55.7 118.5l.3 .1M56 115.4l.3 .1M56 115.4l-.3 3.1M56.3 114.9h1.6M56.3 114.9l-.3 .5M56.3 114.9l-.3 3.7h2.2M56.3 115.5h1.6M57.9 114.9l.3 .5-.3 .1M57.9 114.9v.6M57.9 115.5l.3 3.1M58.5 118.5l-.4 .1"/>
<path d="M58.6 119v.5h-3M58.8 118.4l-.3 .1M58.8 118.4l.4 .2v.6l-.6 .3M58.8 118.4l.4 .2-.6 .4h-3M59.6 117.9l-.8 .5M59.6 117.9l.4 .3v.7l-.8 .5M60.4 117.4l-.8 .5M60.4 117.4l1.7-.9 .4 .2-1.7 1v.7l-.1-.1M60.4 117.4l.4 .3v.5l-.8 .5v-.5l-.4-.3M60.4 117.4l.4 .3-1.6 .9v.8l-.2-.1M62.9 116l.9-.5 .4 .2-1.7 1v.8l-.2-.1M62.9 116l-.8 .5 .4 .2v.6l-.8 .5v-.6l-.4-.3 .4 .3v.8l-.9 .4"/>
<path d="M62.9 116l.4 .2v.8l-.8 .5M64.6 115l-.8 .5 .4 .2v.6l-.9 .5v-.6l-.4-.2M64.6 115l.4 .3v.7l-.8 .5M65.4 114.6l-.8 .4M65.4 114.6l.4 .2v.6l-.8 .4v-.5l-.4-.3M65.4 114.6l.4 .2-1.6 .9v.8l-.2-.1M66.2 114.1l.9-.5 .4 .2-1.7 1v.7h-.1M66.2 114.1l-.8 .5M66.2 114.1l.5 .2v.8l-.9 .4M67.9 113.1l.8-.5 .5 .3-1.7 .9v.8l-.2-.1M67.9 113.1l-.8 .5 .4 .2v.6l-.8 .5v-.6l-.5-.2M67.9 113.1l.4 .2v.8l-.8 .5"/>
<path d="M69.6 112.1l.8-.4 .4 .2-1.6 1v.7l-.2-.1M69.6 112.1l-.9 .5 .5 .3v.6l-.9 .4v-.6l-.4-.2M69.6 112.1l.4 .3v.8l-.8 .4M71.2 111.2l-.8 .5 .4 .2v.6l-.8 .5v-.6l-.4-.3M71.2 111.2l.4 .2v.8l-.8 .5M72.1 110.7l-.9 .5M72.1 110.7l.4 .3v.5l-.9 .5v-.6l-.4-.2M72.1 110.7l.4 .3-1.7 .9v.8l-.2-.1M72.9 110.2l.8-.5 .4 .3-1.6 1v.7l-.2-.1M72.9 110.2l-.8 .5M72.9 110.2l.4 .3v.7l-.8 .5M74.5 109.3l.9-.5 .4 .2-1.7 1v.8l-.1-.1"/>
<path d="M74.5 109.3l-.8 .4 .4 .3v.6l-.8 .4v-.5l-.4-.3M74.5 109.3l.5 .2v.8l-.9 .5M76.2 108.3l.8-.5 .4 .3-1.6 .9v.8l-.2-.1M76.2 108.3l-.8 .5 .4 .2v.6l-.8 .5v-.6l-.5-.2M76.2 108.3l.4 .2v.8l-.8 .5M77.9 107.4l.4 .2v.6l.8-.5v-.6l-.4-.2 .4 .2-1.7 1v.7l-.1-.1M77.9 107.4l-.9 .4 .4 .3v.5l-.8 .5v-.6l-.4-.2M77.9 107.4l.4 .2v.8l-.9 .4M79.5 106.4l.9-.5 .4 .3-1.7 .9v.8l-.1-.1M79.5 106.4l-1.6 1M79.5 106.4l.4 .2v.8l-.8 .5M80.5 100.9l.5 .4"/>
<path d="M80.5 101.9l.4 .5M80.5 101.9a.31 .31 0 0 1 .4 .1 .31 .31 0 0 1 0 .4M80.5 100.9v1M80.5 101.9l-22.6 13M80.8 100.9h-.3M80.8 100.9l.2 .4M80.9 102.4l.6 2.9-.3 .1M80.9 102.4l-22.6 13 .2 3.1M81 101.2l.6 2.7M81 101.3v.9l.6 2.9M81.2 105.4l.4 .3v.6l.6-.4v-.6l-1.4 .9v.7l-.2-.1M81.2 105.4l-.8 .5 .4 .3v.5l-.9 .5v-.6l-.4-.2"/>
<path d="M81.2 105.4l.4 .3v.7l-.8 .5M81.4 103.2l.2 .1h-.1M81.5 103.3h.1l.6 .3v1.7M81.6 105.1l-.1 .2M81.6 103.8v1.3M114.2 104.7l.1 .2M114.3 102.8l-.7 .4v1.7M114.7 101.2l-.5 2.2v1.3M114.7 101.2v1l-.5 2.5M114.9 102.4l-.6 2.5 23 13.3M114.9 102.4l22.6 13.1M114.9 100.9l-.2 .3"/>
<path d="M114.9 100.9h.3l-.5 .3M115.2 101.9a.31 .31 0 0 0-.4 .1 .31 .31 0 0 0 .1 .4M115.2 101.9l-.3 .5M115.2 101.9l22.7 13.1M115.2 106.8l-.2 .1v-.7l-.8-.5v.7l.8 .5M116.8 107.8l-.1 .1v-.8l-.9-.5v.8l.9 .5M118.5 108.7l-.2 .1v-.7l-.8-.5v.8l.8 .4M120.2 109.7l-.2 .1v-.8l-.8-.5v.8l.8 .5M121.8 110.7l-.1 .1v-.8l-.9-.5v.8l.9 .5M122.5 111l-.8-.4v-.6l-.9-.5v.6l-.8-.5v-.6l-.8-.5v.6l-.9-.5v-.5l-.8-.5v.6l-.8-.5v-.6l-.9-.5v.6l-.8-.5v-.5l-.8-.5v.6l-.6-.4v-1l23.6 13.7v.9l-.6-.3v-.6l-.8-.4v.5l-.8-.5v-.5l-.9-.5v.6l-.8-.5v-.6l-.8-.5v.6l-.9-.5v-.6l-.8-.4v.5l-.8-.4v-.6l-.9-.5v.6l-.8-.5v-.6l-.8-.5v.6l-.9-.4v-.6l-.8-.5v.6l-.8-.5v-.6l-.8-.5v.6l-.9-.5v-.5l-.8-.5v.5M123.5 111.6l-.2 .1v-.7l-.8-.5v.7l.8 .5M125.2 112.6l-.2 .1v-.8l-.8-.5v.8l.8 .5"/>
<path d="M126.8 113.5l-.2 .1v-.7l-.8-.5v.8l.8 .4M128.5 114.5l-.2 .1v-.8l-.8-.5v.8l.8 .5M130.1 115.5h-.1v-.7l-.9-.5v.8l.9 .4M131.8 116.4l-.2 .1v-.8l-.8-.4v.7l.8 .5M133.5 117.4l-.2 .1v-.8l-.8-.5v.8l.8 .5M135.1 118.3l-.1 .1v-.7l-.9-.5v.8l.9 .4M136.8 119.3l-.2 .1v-.8l-.8-.4v.7l.8 .5M137.2 119.5h3M137.2 118.6h3M137.3 118.2h.3M137.5 115.5l-.2 2.7M137.5 115.5l.4 .1"/>
<path d="M137.9 115h1.7M137.9 115.6l-.3 2.6M137.9 115l-.4 .5M137.9 115v.6M137.9 115.6h1.7M139.6 115l.3 .5M139.6 115.6l.2 2.6h-2.2M139.6 115v.6M139.9 115.5l22.7-13.1 .5 2.5-23 13.3M139.9 115.5l-.3 .1M139.9 115.5l.2 2.7M140.1 118.2h-.4"/>
<path d="M140.2 118.6l23.6-13.7v1l-.6 .4v-.6l-.8 .5v.5l-.9 .5v-.6l-.8 .5v.6l-.8 .5v-.6l-.9 .5v.5l-.8 .5v-.6l-.8 .5v.6l-.8 .5v-.6l-.9 .5v.6l-.8 .4v-.5l-.8 .5v.5l-.9 .5v-.6l-.8 .5v.6l-.8 .5v-.6l-.9 .5v.6l-.8 .4v-.6l-.8 .5v.6l-.8 .5v-.6l-.9 .5v.6l-.8 .4v-.5l-.8 .4v.6l-.9 .5v-.6l-.8 .5v.6l-.8 .5v-.6l-.9 .5v.5l-.8 .5v-.5l-.8 .4v.6l-.6 .3zM140.6 119.3l.2 .1v-.8l.8-.4v.7l-.8 .5M142.3 118.3l.1 .1v-.7l.9-.5v.8l-.9 .4M143.9 117.4l.2 .1v-.8l.8-.5v.8l-.8 .5M145.6 116.4l.2 .1v-.8l.8-.4v.7l-.8 .5M147.3 115.5h.1v-.7l.9-.5v.8l-.9 .4M148.9 114.5l.2 .1v-.8l.8-.5v.8l-.8 .5M150.6 113.5l.1 .1v-.7l.9-.5v.8l-.9 .4M152.2 112.6l.2 .1v-.8l.8-.5v.8l-.8 .5M153.9 111.6l.2 .1v-.7l.8-.5v.7l-.8 .5M155.6 110.7l.1 .1v-.8l.9-.5v.8l-.9 .5M157.2 109.7l.2 .1v-.8l.8-.5v.8l-.8 .5"/>
<path d="M158.9 108.7l.1 .1v-.7l.9-.5v.8l-.9 .4M160.5 107.8l.2 .1v-.8l.8-.5v.8l-.8 .5M162.2 106.8l.2 .1v-.7l.8-.5v.7l-.8 .5M162.2 101.9l-22.6 13.1M162.2 101.9a.31 .31 0 0 1 .4 .1 .31 .31 0 0 1-.1 .4zM162.2 100.9v1M162.2 100.9l.5 .3M162.5 100.9l.2 .3M162.5 100.9h-.3M162.7 101.2h.1M162.7 101.2v1l.5 2.5M162.7 101.2l.5 2.2v1.3"/>
<path d="M163 102.8l.8 .4v1.7M163.2 104.7l-.1 .2"/>
</g>
<path d="M26.1 50.9h163.7M26.2 50.8v9.7M189.7 50.8v9.7M26.1 60.4h163.7" fill="none" stroke="#000" stroke-width=".2"/>
<g fill="none" stroke="#000" stroke-width=".36">
<path d="M57.1 139.5h100.9M57.1 135.6h100.9M57.1 131.7h100.9M57.1 127.8h100.9v66.1h-100.9zM101.2 135.6v58.3M110.4 127.8v66.1M126.3 131.7v3.9M142.1 131.7v3.9M57.1 147.3h100.9M57.1 143.4h100.9M57.1 158.9h100.9M57.1 155h100.9"/>
<path d="M57.1 151.2h100.9M126.3 143.4v7.8M142.1 143.4v7.8M57.1 170.6h100.9M57.1 166.7h100.9M57.1 178.4h100.9M57.1 162.8h100.9M57.1 174.5h100.9M126.3 162.8v3.9M126.3 174.5v11.6M142.1 162.8v3.9M142.1 174.5v11.6"/>
<path d="M57.1 182.2h100.9M57.1 186.1h100.9M57.1 190h100.9M126.3 190v3.9M142.1 190v3.9M57.1 200.9h100.9v19.5h-100.9zM57.1 208.7h100.9M57.1 204.8h100.9M57.1 212.6h100.9M57.1 216.5h100.9M101.2 200.9v19.5M110.4 200.9v19.5"/>
<path d="M126.3 200.9v3.9M142.1 200.9v3.9"/>
</g>
<g font-size="3.9">
<text x="26.4" y="43.5">56-Lead Very Thin Plastic Quad Flat, No Lead Package (RTX) - 8x8x1 mm Body [VQFN]</text>
<text x="26.4" y="48.1">With 4.3 mm Exposed Pad</text>
<text x="78.9" y="198.9">ALTERNATE CONFIGURATION</text>
</g>
<g font-size="3.2">
<text x="28.4" y="54.7">Note:</text>
<text x="41.1" y="58.3">http://www.microchip.com/packaging</text>
<text x="41.1" y="54.7">For the most current package drawings, please see the Microchip Packaging Specification located at</text>
<text x="51.7" y="124.4">Original Configuration</text>
<text x="132.4" y="124.4">Alternate Configuration</text>
</g>
<g font-size="2.9">
<text x="102.9" y="130.8">Units</text>
<text x="124.6" y="130.8">MILLIMETERS</text>
<text x="87.6" y="134.7">Dimension Limits</text>
<text x="115.7" y="134.7">MIN</text>
<text x="130.8" y="134.7">NOM</text>
<text x="147" y="134.7">MAX</text>
<text x="58" y="138.6">Number of Terminals</text>
<text x="58" y="142.5">Pitch</text>
<text x="104.8" y="138.6">N</text>
<text x="105" y="142.2">e</text>
<text x="128" y="142.5">0.50 BSC</text>
<text x="132.6" y="138.6">56</text>
<text x="58" y="146.4">Overall Height</text>
<text x="104.8" y="146.4">A</text>
<text x="115.5" y="146.4">0.70</text>
<text x="131.4" y="146.4">0.85</text>
<text x="147.3" y="146.4">1.00</text>
<text x="58" y="154.1">Terminal Thickness</text>
<text x="58" y="150.2">Standoff</text>
<text x="104.1" y="150.2">A1</text>
<text x="104.1" y="154.1">A3</text>
<text x="115.5" y="150.2">0.00</text>
<text x="128.1" y="154.1">0.20 REF</text>
<text x="131.4" y="150.2">0.02</text>
<text x="147.3" y="150.2">0.05</text>
<text x="58" y="158">Overall Length</text>
<text x="58" y="161.9">Mold Cap Length</text>
<text x="104" y="161.9">D1</text>
<text x="104.8" y="158">D</text>
<text x="128" y="161.9">7.75 BSC</text>
<text x="128" y="158">8.00 BSC</text>
<text x="58" y="165.8">Exposed Pad Length</text>
<text x="104" y="165.8">D2</text>
<text x="115.5" y="165.8">4.20</text>
<text x="131.4" y="165.8">4.30</text>
<text x="147.3" y="165.8">4.40</text>
<text x="58" y="169.7">Overall Width</text>
<text x="58" y="173.6">Mold Cap Width</text>
<text x="104" y="173.6">E1</text>
<text x="104.8" y="169.7">E</text>
<text x="128" y="173.6">7.75 BSC</text>
<text x="128" y="169.7">8.00 BSC</text>
<text x="58" y="177.4">Exposed Pad Width</text>
<text x="104" y="177.4">E2</text>
<text x="115.5" y="177.4">4.20</text>
<text x="131.4" y="177.4">4.30</text>
<text x="147.3" y="177.4">4.40</text>
<text x="58" y="181.3">Terminal Width</text>
<text x="58" y="185.2">Terminal Length</text>
<text x="105" y="181.3">b</text>
<text x="105" y="185.2">L</text>
<text x="115.5" y="185.2">0.30</text>
<text x="115.5" y="181.3">0.18</text>
<text x="131.4" y="181.3">0.23</text>
<text x="131.4" y="185.2">0.40</text>
<text x="147.3" y="185.2">0.50</text>
<text x="147.3" y="181.3">0.30</text>
<text x="58" y="189.1">Terminal-to-Exposed-Pad</text>
<text x="104.8" y="189.1">K</text>
<text x="128.1" y="189.1">1.45 REF</text>
<text x="58" y="193">Mold Draft Angle</text>
<text x="105" y="193">θ</text>
<text x="117.5" y="193">–</text>
<text x="133.4" y="193">–</text>
<text x="147.9" y="193">12°</text>
<text x="58" y="203.9">Overall Height</text>
<text x="104.8" y="203.9">A</text>
<text x="115.5" y="203.9">0.70</text>
<text x="131.4" y="203.9">0.85</text>
<text x="147.3" y="203.9">1.00</text>
<text x="58" y="207.8">Terminal Thickness</text>
<text x="104.1" y="207.8">A3</text>
<text x="128.1" y="207.8">0.20 REF</text>
<text x="58" y="215.6">Mold Cap Length</text>
<text x="58" y="211.7">Base Thickness</text>
<text x="104" y="215.6">D1</text>
<text x="104.1" y="211.7">A4</text>
<text x="128" y="215.6">7.71 BSC</text>
<text x="128.1" y="211.7">0.30 REF</text>
<text x="58" y="219.5">Mold Cap Width</text>
<text x="104" y="219.5">E1</text>
<text x="128" y="219.5">7.71 BSC</text>
<text x="32.9" y="224.4">Notes:</text>
<text x="32.9" y="229">1. Pin 1 visual index feature may vary, but must be located within the hatched area.</text>
<text x="32.9" y="232.3">2. Package is punch singulated</text>
<text x="32.9" y="235.6">3. Dimensioning and tolerancing per ASME Y14.5M</text>
<text x="42.5" y="238.9">BSC: Basic Dimension. Theoretically exact value shown without tolerances.</text>
<text x="42.5" y="242.2">REF: Reference Dimension, usually without tolerance, for information purposes only.</text>
<text x="106.5" y="251.7">Microchip Technology Drawing C04-17035 Rev B Sheet 2 of 2</text>
<text x="26.6" y="261.3">© 2022 Microchip Technology Inc.</text>
</g>
</svg>
